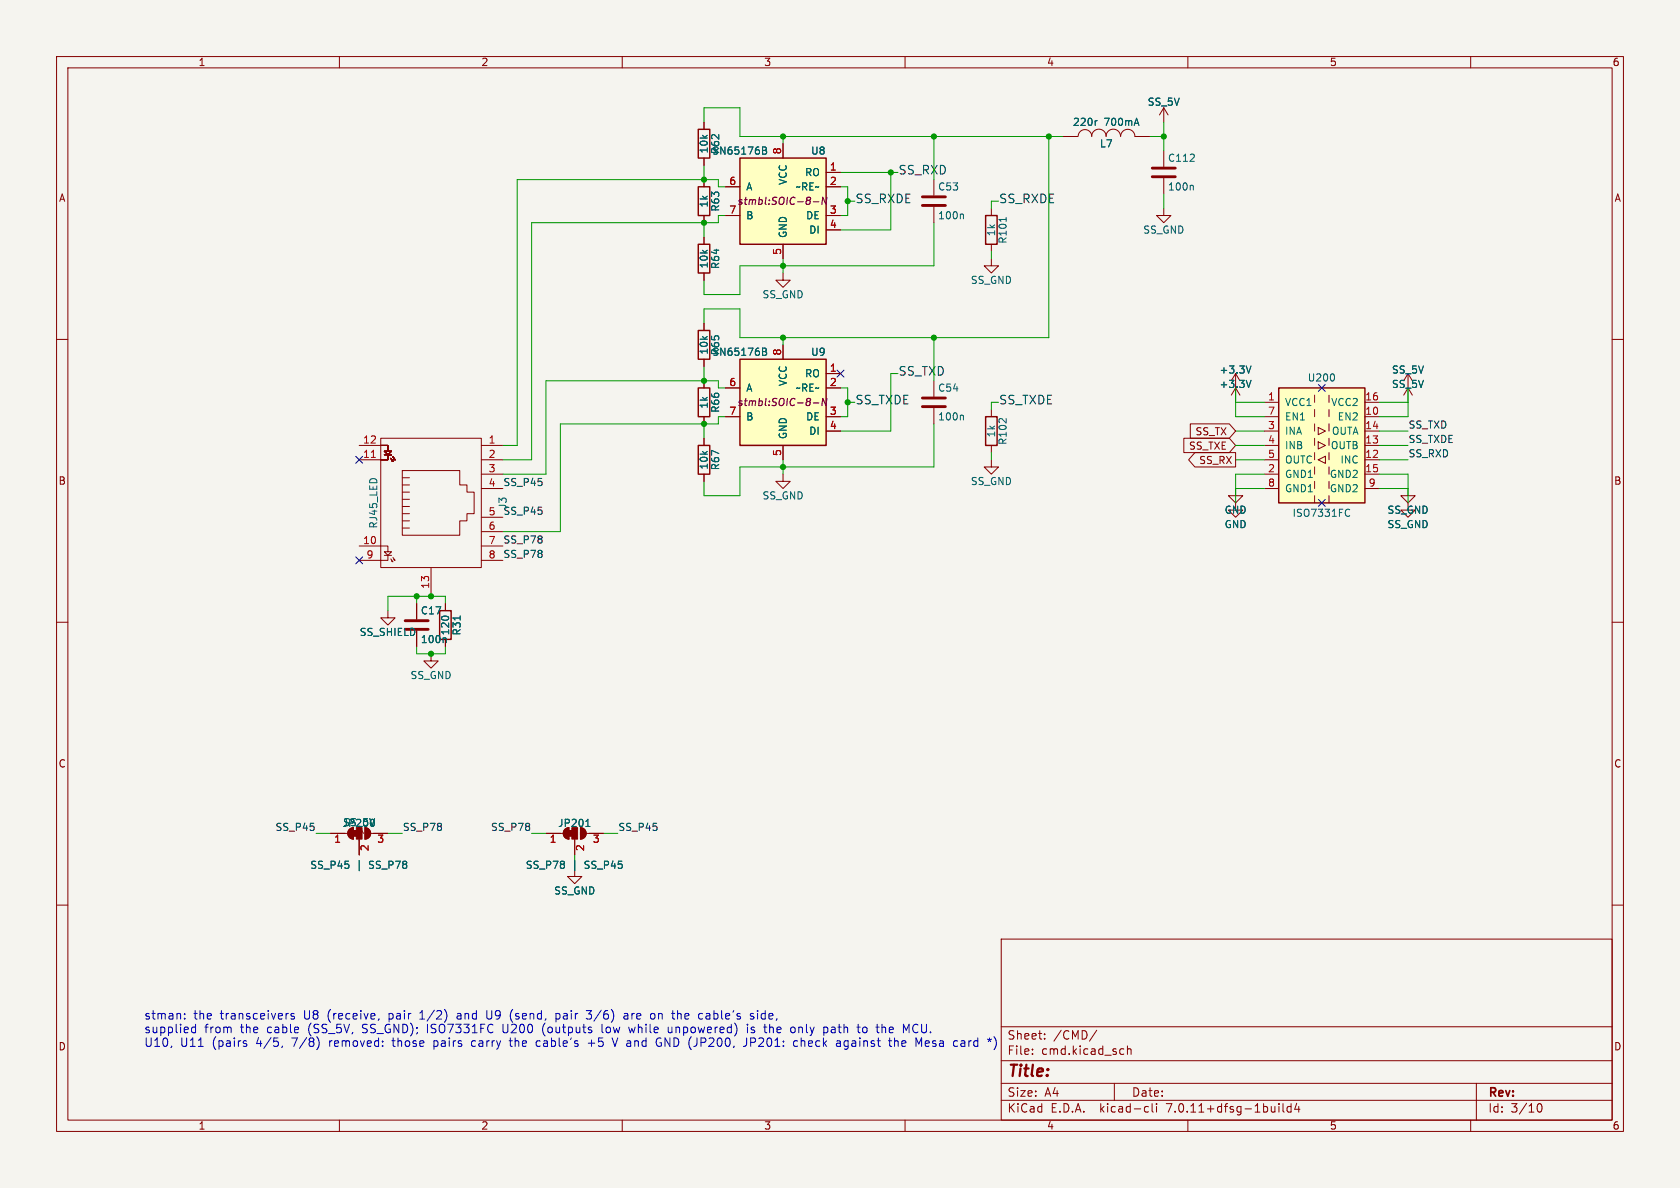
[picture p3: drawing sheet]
<svg xmlns="http://www.w3.org/2000/svg" width="297mm" height="210mm" viewBox="0 0 297 210" stroke-linecap="round" stroke-linejoin="round" font-family="sans-serif">
<path d="M0 0h297v210h-297z" fill="#f5f4ef" stroke="#f5f4ef" stroke-width=".18"/>
<g fill="none" stroke="#840000" stroke-width=".18">
<path d="M10 10h277v190h-277zM12 12h273v186h-273zM60 10v2M110 10v2M160 10v2M205.7 19.1l-.7 1.2M205.7 19.1v2.5M205.7 19.1l.8 1.2M210 10v2M260 10v2M124.5 21.6v1.3M124.5 27.9v1.3"/>
<path d="M124.5 31.8v1.2M124.5 38.1v1.3M128.3 33h2.5M128.3 38.1h2.5M138.4 25.4v2.5M146 30.5h2.6M146 33h2.6M146 38.1h2.6M165.1 31.8v2.7M165.1 36.6v2.8M175.3 36.8v1.3M188 24.1h2.5"/>
<path d="M190.6 24.1a1.19 1.19 0 0 1 1.2-1.2 1.19 1.19 0 0 1 1.2 1.2 1.28 1.28 0 0 1 1.3-1.3 1.28 1.28 0 0 1 1.3 1.3M195.5 24.1a1.28 1.28 0 0 1 1.3-1.3 1.28 1.28 0 0 1 1.3 1.3M198.1 24.1a1.26 1.26 0 0 1 1.3-1.2 1.26 1.26 0 0 1 1.2 1.2M200.7 24.1h2.5M205.7 36.8v1.3h1.3l-1.3 1.3-1.2-1.3h1.2M205.7 26.7v2.8M205.7 31.5v2.8M10 60h2M124.5 41.9v1.3M124.5 48.3v1.2M124.5 57.2v1.2M138.4 48.3v1.2h1.3l-1.3 1.3-1.2-1.3h1.2"/>
<path d="M138.4 43.2v2.5M146 40.6h2.6M175.3 45.7v1.3h1.2l-1.2 1.3-1.3-1.3h1.3M175.3 43.2v1.3M285 60h2M63.5 78.7h5.1v.5M67.3 77.5h17.8v22.8h-17.8zM68.6 79.1v.7h-.7l.7 .6 .6-.6h-.6M85.1 78.7h3.8M124.5 63.5v1.3M124.5 67.3v1.3M124.5 73.7v1.2"/>
<path d="M124.5 77.5v1.2M128.3 68.6h2.5M128.3 73.7h2.5M138.4 61v2.5M138.4 78.7v2.6M146 66h2.6M146 68.6h2.6M146 73.7h2.6M146 76.2h2.6M165.1 67.3v2.8M165.1 72.1v2.8M175.3 72.4v1.3"/>
<path d="M175.3 78.7v1.3M209.3 77.5h8l1.1 1.2-1.1 1.3h-8zM210.4 74.9h6.9l1.1 1.3-1.1 1.3h-6.9zM217.7 69.9l.7-1.3 .8 1.3M218.4 66l-.7 1.3M218.4 66v5.1M218.4 66l.8 1.3M223.5 78.7h2.6M223.5 73.7h2.6M223.5 76.2h2.6M223.5 71.1h2.6M232.4 69.9v1.2"/>
<path d="M232.4 72.4v1.3M232.4 74.9v1.3M232.4 77.5v1.2M233 78.1l1.3 .6-1.3 .7zM233 75.6l1.3 .6-1.3 .6zM234.9 69.9v1.2M234.9 72.4v1.3M234.9 74.9v1.3M234.9 77.5v1.2M241.3 78.7h2.5M241.3 73.7h2.5M241.3 76.2h2.5"/>
<path d="M241.3 71.1h2.5M248.2 69.9l.7-1.3 .8 1.3M248.9 66v5.1M248.9 66l-.7 1.3M248.9 66l.8 1.3M63.5 96.5h5.1v1M67.9 80.4h1.3h-.6v.6M67.9 97.5h1.3l-.6 .7zM67.9 98.2h1.3M68.6 80.8v.5h-5.1M68.6 98.2v.9h-5.1M69.1 81l.4 .5-.3-.1"/>
<path d="M69.1 98.8l.4 .5-.3-.1M69.5 80.8l.3 .5-.2-.1M69.5 98.6l.3 .5-.2-.2M71.1 84.5h1.3M71.1 85.7h1.3M71.1 87h1.3M71.1 88.3h1.3M71.1 89.5h1.3M71.1 90.8h1.3M71.1 92.1h1.3M71.1 93.3h1.3M71.1 83.2h10.2v2.5h1.2v1.3h1.3v3.8h-1.3v1.3h-1.2v2.5h-10.2z"/>
<path d="M85.1 96.5h3.8M85.1 81.3h3.8M85.1 83.8h3.8M85.1 86.4h3.8M85.1 91.4h3.8M85.1 94h3.8M85.1 99.1h3.8M124.5 83.8v1.3M138.4 83.8v1.3h1.3l-1.3 1.3-1.2-1.3h1.2M175.3 81.3v1.3h1.2l-1.2 1.2-1.3-1.2h1.3M211.2 80h7.2v2.6h-7.2l-1.1-1.3zM218.4 88.9v1.3h1.3l-1.3 1.2-1.2-1.2h1.2"/>
<path d="M218.4 86.4v1.2h1.3l-1.3 1.3-1.2-1.3h1.2M223.5 81.3h2.6M223.5 83.8h2.6M223.5 86.4h2.6M232.4 80v1.3M232.4 82.6v1.2M232.4 85.1v1.3M232.4 87.6v1.3M233 81.3l1.3-.7v1.3zM234.9 80v1.3M234.9 82.6v1.2M234.9 85.1v1.3"/>
<path d="M234.9 87.6v1.3M241.3 81.3h2.5M241.3 83.8h2.5M241.3 86.4h2.5M248.9 88.9v1.3h1.3l-1.3 1.2-1.3-1.2h1.3M248.9 86.4v1.2h1.3l-1.3 1.3-1.3-1.3h1.3M10 110h2M68.6 108v1.2h1.2l-1.2 1.3-1.3-1.3h1.3M73.7 106.7v2.8M73.7 111.5v2.8M76.2 115.6v1.2h1.3l-1.3 1.3-1.3-1.3h1.3M76.2 100.3v5.1"/>
<path d="M78.7 106.7v1.3M285 110h2M10 160h2M58.4 147.3h3.1M61.8 146.6l.7-.3v2a1.02 1.02 0 0 1-1-.6 1.02 1.02 0 0 1 .3-1.1zM63.5 146.1l-.8 1.2M63.5 146.1v5M63.5 146.1l.8 1.2M64.5 146.3a1.02 1.02 0 0 1 1 1 1.02 1.02 0 0 1-1 1zM65.5 147.3h3.1M96.5 147.3h3.1M99.9 146.6l.7-.3v2a1.02 1.02 0 0 1-1-.6 1.02 1.02 0 0 1 .3-1.1z"/>
<path d="M101.6 153.7v1.2h1.3l-1.3 1.3-1.3-1.3h1.3M101.6 148.3v2.8M102.6 146.3a1.02 1.02 0 0 1 1 1 1.02 1.02 0 0 1-1 1zM103.6 147.3h3.1M285 160h2M177 166h108v32h-108zM60 198v2M110 198v2M160 198v2M177 194.5h108M177 191.5h108M177 187.5h108"/>
<path d="M177 181.5h108M182.5 186.3v.1M182.5 185.5v.1M184.7 183.6v.1M184.7 182.8v.1M193.9 182.1l-1.3 2M197 191.5v3M198.2 185.4l.5 .1M198.7 186.3l-.5 .1M199.3 185.5l.2-.1 .4 .1 .1 .9M199.3 184.9v1.5M202.6 195.6l.4 .1"/>
<path d="M203 196.5l-.4 .1M203.7 195.1v1.3l.2 .2M204.5 195.1v.1M204.5 195.6v1M210 198v2M226.1 195.1v.1M226.1 195.6v1M226.8 195.1v1.3l.2 .2M228.2 195.7l-.4-.1-.3 .3v.4l.2 .2h.5M228.2 195.1v1.5M229.2 195l-.3 1.1h.9M229.6 195.6v1"/>
<path d="M260 198v2M261 191.5v6.5M271.7 195.7l.2-.5 .2-.1a.8 .8 0 0 1 .5 .7 .8 .8 0 0 1-.5 .8l-.2-.1-.2-.5"/>
</g>
<path d="M163.1 36.3h4M163.1 34.8h4M203.7 31.2h4.1M203.7 29.7h4.1M163.1 71.9h4M163.1 70.4h4M71.6 111.3h4.1M71.6 109.7h4.1" fill="none" stroke="#840000" stroke-width=".51"/>
<g fill="none" stroke="#006464" stroke-width=".18">
<path d="M134.8 26l.6 .1 .1 .2-.3 .3M134.8 26.6h.4M135.2 26.6l.3 .2v.3l-.7 .1M170.1 37.8l.2 .2v.7M177.9 38.4v.8M194 21.3l-.3 .1M210.8 32.8l.2 .1v.7M134.8 61.5l.6 .2 .1 .2-.3 .2M134.8 62.1h.4M135.2 62.1l.3 .3v.3l-.7 .1M170.1 73.4l.2 .2v.6M221.2 64.7l-.5 1.3"/>
<path d="M221.2 67.2l-.5 1.3M235.9 66.3v.8M238.2 90l.4 .1M238.6 91.2l-.4 .1M78.8 112.8l.1 .8M81.4 108.9v.7M103.6 146.1h.7M103.8 145l.1-.2v1.3"/>
</g>
<path d="M65.6 80.9h.8" fill="none" stroke="#a90000" stroke-width=".18"/>
<g fill="#ffffc2" stroke="#ffffc2" stroke-width=".18">
<path d="M130.8 27.9h15.2v15.3h-15.2z"/>
<path d="M130.8 63.5h15.2v15.2h-15.2z"/>
<path d="M226.1 68.6h15.2v20.3h-15.2z"/>
</g>
<path d="M123.4 33h2.1v5.1h-2.1zM123.4 22.9h2.1v5h-2.1zM130.8 27.9h15.2v15.3h-15.2zM174.2 38.1h2.1v5.1h-2.1zM123.4 58.4h2.1v5.1h-2.1zM123.4 43.2h2.1v5.1h-2.1zM123.4 68.6h2.1v5.1h-2.1zM123.4 78.7h2.1v5.1h-2.1zM130.8 63.5h15.2v15.2h-15.2zM174.2 73.7h2.1v5h-2.1zM226.1 68.6h15.2v20.3h-15.2zM77.7 108h2.1v5h-2.1z" fill="none" stroke="#840000" stroke-width=".25"/>
<path d="M143.8 35.7h1M146.2 34.9l-.2 1.2-.5-1.2-.2 1.2M143.8 71.2h1M146.2 70.4l-.2 1.3-.5-1.3-.2 1.3" fill="none" stroke="#840084" stroke-width=".18"/>
<g fill="#840000" stroke="#840000" stroke-width=".18">
<path d="M100.6 146.8h.5v1h-.5z"/>
<path d="M99.9 146.6l.7-.3v2a1.02 1.02 0 0 1-1-.6 1.02 1.02 0 0 1 .3-1.1z"/>
<path d="M101.1 146.3h1v2h-1z"/>
<path d="M102.6 146.3a1.02 1.02 0 0 1 1 1 1.02 1.02 0 0 1-1 1z"/>
<path d="M62.5 146.8h.5v1h-.5z"/>
<path d="M61.8 146.6l.7-.3v2a1.02 1.02 0 0 1-1-.6 1.02 1.02 0 0 1 .3-1.1z"/>
<path d="M63 146.3h1v2h-1z"/>
<path d="M64.5 146.3a1.02 1.02 0 0 1 1 1 1.02 1.02 0 0 1-1 1z"/>
</g>
<g fill="none" stroke="#0000c2" stroke-width=".18">
<path d="M32.6 179.2v.2M50.9 179.1h.1M52 179.2l-.4-.1-.2 .3 .1 .2 .5 .1v.4h-.6M74.4 179l-.2 .1M78.9 179.1v1M80.9 179.6v.5M86.1 178.6v1.3l.3 .2M90.6 178.4a1.74 1.74 0 0 0 0 2.2M98.3 179.2h.6M98.3 179.1v1.5M103.6 178.6h1l-.5 .6 .3 .1M110.4 179.2h.5l.1 .9"/>
<path d="M111 179.5l-.5 .1a.29 .29 0 0 0-.2 .3 .29 .29 0 0 0 .2 .2h.5M115.3 179.1l.3 .1 .2 .2-.1 .6-.4 .1M119.8 178.6v1.5M120 179.1l-.2 .2M124.9 179.6v.5M133.2 179.2l-.3-.1-.3 .3 .1 .2 .5 .1v.4h-.6M133.9 178.6v.2M133.9 179.1v1M32.6 180v.1M34.6 181.1v1.5M34.6 181.6h-.5l-.2 .2v.5l.1 .2h.6M43.4 184.5l.2 .2-.2 .3"/>
<path d="M43.4 184h.2M49.9 184.9l-.1 .3M56.4 183.9v.6l-.3 1M67 180.1l-.1 .3M74.2 180.1h.9M76.7 184v1.5M76.7 184.9l.2 .1M76.9 184h-.2M83.6 184l-.2 .3v.4l.2 .3M88.9 181.1v1.2l.2 .2M90 184h.6M90.2 183.5v1.3l.4 .2"/>
<path d="M95.4 184h-.3l-.3 .3 .1 .5 .5 .2M96 181.5l-.1 .6 .2 .7M98.3 180.1h.6M103.6 180l.3 .1h.5M104 184.4h1.1M104.6 183.8v1.2M106.4 181.1v1.2l.2 .3M108.2 183.5l.5 1.5 .5-1.5M111.1 181.6l.3 1 .3-.8M116.6 184.3h.3v.5l-.4 .2M116.7 183.5h.2M118.1 181.6l.1 .9 .4 .1 .2-.2"/>
<path d="M118.8 181.6v1M132 183.5v1a.48 .48 0 0 1-.6 .5M132.1 181.1v.1M132.1 181.6v1M132.7 184.3h.6M132.8 182.5l.4 .1M133 181.6l-.2 .2 .2 .3M133.3 183.5h-.6v1.5M136.1 181.1v1.5M136.1 181.6v.1M140.3 181.6l.3 .2v.5l-.3 .3M140.6 184h.4"/>
<path d="M141 184.9l-.4 .1M141.6 183.5v1.5M142.1 184l-.5 .1M146.1 181.6l.3 .2v.5l-.3 .3M147 182.1v.4M149.3 185.4h.5M149.8 184h-.3l-.3 .3 .1 .5 .5 .2M153.1 181.6h-.3l-.3 .2 .1 .6 .2 .2 .3-.1M156.1 181.6h.4l.1 .2v.8M158.1 184.1l.3-.1h.3l.1 1M158.1 183.5v1.5M161.6 181.1l-.2 .6v.5l.2 .3"/>
<path d="M164.1 184h-.3l-.2 .2v.7l.5 .1M164.3 184.3l-.7 .2M170.4 184l.2 .2v.8M170.6 184.9l-.5 .1M170.6 184.3l-.5 .1"/>
</g>
<g fill="none" stroke="#009600" stroke-width=".18">
<path d="M124.5 21.6v-2.5h6.3v5h57.2M124.5 29.2v2.6M124.5 39.4v2.5M128.3 33h-1.3v-1.2h-35.6v46.9h-2.5M128.3 38.1h-1.3v1.3h-33v41.9h-5.1M138.4 24.1v1.3M148.6 33h1.3v5.1h-1.3M148.6 30.5h10.1M149.9 35.6h1.2M157.5 30.5v10.1h-8.9M165.1 39.4v7.6h-34.3v5.1h-6.3v-2.6M165.1 24.1v7.7"/>
<path d="M176.5 35.6h-1.2v1.2M185.4 24.1v35.6h-54.6v-5.1h-6.3v2.6M203.2 24.1h2.5M205.7 21.6v5.1M205.7 34.3v2.5M138.4 45.7v2.6M138.4 59.7v1.3M165.1 59.7v7.6M175.3 44.5v1.2M124.5 64.8v2.5M124.5 74.9v2.6M128.3 68.6h-1.3v-1.3h-30.5v16.5h-7.6"/>
<path d="M128.3 73.7h-1.3v1.2h-27.9v19.1h-10.2M148.6 68.6h1.3v5.1h-1.3M149.9 71.1h1.2M158.7 66h-1.2v10.2h-8.9M165.1 74.9v7.7h-34.3v5h-6.3v-2.5M176.5 71.1h-1.2v1.3M218.4 78.7h5.1M218.4 71.1h5.1M218.4 68.6v5.1h5.1M218.4 76.2h5.1M243.8 78.7h5.1M243.8 71.1h5.1"/>
<path d="M243.8 76.2h5.1M248.9 68.6v5.1h-5.1M138.4 81.3v2.5M175.3 80v1.3M218.4 81.3h5.1M218.4 86.4h5.1M223.5 83.8h-5.1v5.1M243.8 83.8h5.1v5.1M243.8 81.3h5.1M243.8 86.4h5.1M73.7 114.3v1.3h5v-1.3M73.7 105.4v1.3"/>
<path d="M78.7 106.7v-1.3h-10.1v2.6M55.9 147.3h2.5M63.5 148.6v2.5M68.6 147.3h2.5M94 147.3h2.5M101.6 151.1v2.6M106.7 147.3h2.5"/>
</g>
<path d="M148 65.4l1.2 1.2M149.2 65.4l-1.2 1.2M233.1 68l1.2 1.2M234.3 68l-1.2 1.2M62.9 80.7l1.2 1.2M62.9 98.5l1.2 1.2M64.1 80.7l-1.2 1.2M64.1 98.5l-1.2 1.2M233.1 88.3l1.2 1.2M234.3 88.3l-1.2 1.2" fill="none" stroke="#000084" stroke-width=".18"/>
<g fill="#009600" stroke="#009600" stroke-width=".18">
<circle cx="138.4" cy="24.1" r=".46"/>
<circle cx="157.5" cy="30.5" r=".46"/>
<circle cx="149.9" cy="35.6" r=".46"/>
<circle cx="138.4" cy="47" r=".46"/>
<circle cx="138.4" cy="59.7" r=".46"/>
<circle cx="124.5" cy="74.9" r=".46"/>
<circle cx="124.5" cy="67.3" r=".46"/>
<circle cx="124.5" cy="31.8" r=".46"/>
<circle cx="124.5" cy="39.4" r=".46"/>
<circle cx="138.4" cy="82.6" r=".46"/>
<circle cx="165.1" cy="24.1" r=".46"/>
<circle cx="165.1" cy="59.7" r=".46"/>
<circle cx="185.4" cy="24.1" r=".46"/>
<circle cx="205.7" cy="24.1" r=".46"/>
<circle cx="76.2" cy="115.6" r=".46"/>
<circle cx="149.9" cy="71.1" r=".46"/>
<circle cx="73.7" cy="105.4" r=".46"/>
<circle cx="76.2" cy="105.4" r=".46"/>
</g>
<text font-size="2.8" fill="#840000" x="178" y="190.9">Title:</text>
<g font-size="2.1" fill="#0f0f0f">
<text x="158.7" y="31.1">SS_RXD</text>
<text x="151.1" y="36.1">SS_RXDE</text>
<text x="176.5" y="36.1">SS_RXDE</text>
<text x="151.1" y="71.7">SS_TXDE</text>
<text x="158.7" y="66.6">SS_TXD</text>
<text x="176.5" y="71.7">SS_TXDE</text>
</g>
<g font-size="2.1" fill="#0000c2">
<text x="25.4" y="180.3">stman:</text>
<text x="25.4" y="182.8">supplied</text>
<text x="25.4" y="185.2">U10,</text>
<text x="31.8" y="185.2">U11</text>
<text x="34.2" y="180.3">the</text>
<text x="36.1" y="182.8">from</text>
<text x="37.6" y="185.2">(pairs</text>
<text x="39" y="180.3">transceivers</text>
<text x="42.6" y="182.8">the</text>
<text x="45.4" y="185.2">4/5,</text>
<text x="47.4" y="182.8">cable</text>
<text x="51.9" y="185.2">7/8)</text>
<text x="53.9" y="180.3">U8</text>
<text x="54.7" y="182.8">(SS_5V,</text>
<text x="58.2" y="180.3">(receive,</text>
<text x="58.6" y="185.2">removed:</text>
<text x="64.5" y="182.8">SS_GND);</text>
<text x="69.1" y="180.3">pair</text>
<text x="70" y="185.2">those</text>
<text x="74.8" y="180.3">1/2)</text>
<text x="76.1" y="182.8">ISO7331FC</text>
<text x="77.4" y="185.2">pairs</text>
<text x="81.5" y="180.3">and</text>
<text x="84.2" y="185.2">carry</text>
<text x="86.9" y="180.3">U9</text>
<text x="89.6" y="182.8">U200</text>
<text x="91.2" y="180.3">(send,</text>
<text x="91.2" y="185.2">the</text>
<text x="96" y="185.2">cable's</text>
<text x="96.7" y="182.8">(outputs</text>
<text x="99.4" y="180.3">pair</text>
<text x="105.1" y="180.3">3/6)</text>
<text x="105.3" y="185.2">+5</text>
<text x="107.4" y="182.8">low</text>
<text x="109.9" y="185.2">V and</text>
<text x="111.8" y="180.3">are</text>
<text x="112.4" y="182.8">while</text>
<text x="116.7" y="180.3">on</text>
<text x="117.8" y="185.2">GND (JP200,</text>
<text x="119.4" y="182.8">unpowered)</text>
<text x="120.7" y="180.3">the</text>
<text x="125.5" y="180.3">cable's</text>
<text x="133.6" y="182.8">is</text>
<text x="133.6" y="185.2">JP201:</text>
<text x="134.8" y="180.3">side,</text>
<text x="136.8" y="182.8">the</text>
<text x="141.6" y="182.8">only</text>
<text x="142.6" y="185.2">check</text>
<text x="147.5" y="182.8">path</text>
<text x="150.3" y="185.2">against</text>
<text x="153.8" y="182.8">to</text>
<text x="157.3" y="182.8">the</text>
<text x="159.8" y="185.2">the</text>
<text x="162.1" y="182.8">MCU.</text>
<text x="164.6" y="185.2">Mesa</text>
<text x="171.5" y="185.2">card</text>
</g>
<g font-size="2.1" fill="#840000">
<text x="177.7" y="185.2">*)</text>
<text x="178" y="184">Sheet:</text>
<text x="186.2" y="184">/CMD/</text>
<text x="178" y="186.7">File:</text>
<text x="184.1" y="186.7">cmd.kicad_sch</text>
<text x="178" y="196.9">KiCad</text>
<text x="178" y="194.1">Size:</text>
<text x="184.7" y="194.1">A4</text>
<text x="185.7" y="196.9">E.D.A.</text>
<text x="194.6" y="196.9">kicad-cli</text>
<text x="200" y="194.1">Date:</text>
<text x="206.5" y="196.9">7.0.11+dfsg-1build4</text>
<text x="263" y="194.3">Rev:</text>
<text x="263" y="196.9">Id:</text>
<text x="267.1" y="196.9">3/10</text>
</g>
<g font-size="1.8" fill="#840000">
<text x="35" y="11.9">1</text>
<text x="85" y="11.9">2</text>
<text x="135" y="11.9">3</text>
<text x="185" y="11.9">4</text>
<text x="235" y="11.9">5</text>
<text x="285" y="11.9">6</text>
<text x="10.3" y="35.9">A</text>
<text x="285.3" y="35.9">A</text>
<text x="211.2" y="77.2">SS_TX</text>
<text x="210.1" y="79.7">SS_TXE</text>
<text x="211.9" y="82.2">SS_RX</text>
<text x="10.3" y="85.9">B</text>
<text x="285.3" y="85.9">B</text>
<text x="74.3" y="113.9">100n</text>
<text x="10.3" y="135.9">C</text>
<text x="285.3" y="135.9">C</text>
<text x="10.3" y="185.9">D</text>
<text x="285.3" y="185.9">D</text>
<text x="35" y="199.9">1</text>
<text x="85" y="199.9">2</text>
<text x="135" y="199.9">3</text>
<text x="185" y="199.9">4</text>
<text x="235" y="199.9">5</text>
<text x="285" y="199.9">6</text>
</g>
<g font-size="1.8" fill="#006464">
<text x="189.6" y="22.5">220r</text>
<text x="195.2" y="22.5">700mA</text>
<text x="202.8" y="18.9">SS_5V</text>
<text x="125.3" y="27.2" transform="rotate(-90 125.3 27.2)">10k</text>
<text x="125.8" y="27.5">SN65176B</text>
<text x="127.4" y="27.3" transform="rotate(-90 127.4 27.3)">R62</text>
<text x="143.3" y="27.5">U8</text>
<text x="194.4" y="26.3">L7</text>
<text x="206.4" y="28.8">C112</text>
<text x="131.8" y="33.9">A</text>
<text x="139.3" y="32.8" transform="rotate(-90 139.3 32.8)">VCC</text>
<text x="140.6" y="33.9">~RE~</text>
<text x="142.2" y="31.3">RO</text>
<text x="165.7" y="33.9">C53</text>
<text x="206.4" y="33.9">100n</text>
<text x="125.3" y="36.8" transform="rotate(-90 125.3 36.8)">1k</text>
<text x="127.4" y="37.5" transform="rotate(-90 127.4 37.5)">R63</text>
<text x="131.8" y="39">B</text>
<text x="142.4" y="39">DE</text>
<text x="143" y="41.5">DI</text>
<text x="165.7" y="39">100n</text>
<text x="176.1" y="41.9" transform="rotate(-90 176.1 41.9)">1k</text>
<text x="202" y="41.5">SS_GND</text>
<text x="125.3" y="47.5" transform="rotate(-90 125.3 47.5)">10k</text>
<text x="127.4" y="47.7" transform="rotate(-90 127.4 47.7)">R64</text>
<text x="139.3" y="42.2" transform="rotate(-90 139.3 42.2)">GND</text>
<text x="178.2" y="43.2" transform="rotate(-90 178.2 43.2)">R101</text>
<text x="134.7" y="52.9">SS_GND</text>
<text x="171.5" y="50.4">SS_GND</text>
<text x="125.3" y="62.8" transform="rotate(-90 125.3 62.8)">10k</text>
<text x="125.8" y="63.1">SN65176B</text>
<text x="127.4" y="62.9" transform="rotate(-90 127.4 62.9)">R65</text>
<text x="143.3" y="63.1">U9</text>
<text x="131.8" y="69.4">A</text>
<text x="139.3" y="68.3" transform="rotate(-90 139.3 68.3)">VCC</text>
<text x="140.6" y="69.4">~RE~</text>
<text x="142.2" y="66.9">RO</text>
<text x="165.7" y="69.4">C54</text>
<text x="215.5" y="66.2">+3.3V</text>
<text x="215.5" y="68.8">+3.3V</text>
<text x="227.1" y="72">VCC1</text>
<text x="231.1" y="67.6">U200</text>
<text x="235.2" y="72">VCC2</text>
<text x="246" y="68.8">SS_5V</text>
<text x="246" y="66.2">SS_5V</text>
<text x="125.3" y="72.3" transform="rotate(-90 125.3 72.3)">1k</text>
<text x="127.4" y="73.1" transform="rotate(-90 127.4 73.1)">R66</text>
<text x="131.8" y="74.5">B</text>
<text x="139.3" y="77.7" transform="rotate(-90 139.3 77.7)">GND</text>
<text x="142.4" y="74.5">DE</text>
<text x="143" y="77.1">DI</text>
<text x="165.7" y="74.5">100n</text>
<text x="176.1" y="77.4" transform="rotate(-90 176.1 77.4)">1k</text>
<text x="227.1" y="77.1">INA</text>
<text x="227.1" y="74.5">EN1</text>
<text x="235.4" y="77.1">OUTA</text>
<text x="236.4" y="74.5">EN2</text>
<text x="125.3" y="83.1" transform="rotate(-90 125.3 83.1)">10k</text>
<text x="127.4" y="83.2" transform="rotate(-90 127.4 83.2)">R67</text>
<text x="178.2" y="78.8" transform="rotate(-90 178.2 78.8)">R102</text>
<text x="227.1" y="79.6">INB</text>
<text x="227.1" y="82.1">OUTC</text>
<text x="235.2" y="79.6">OUTB</text>
<text x="236.9" y="82.1">INC</text>
<text x="134.7" y="88.5">SS_GND</text>
<text x="171.5" y="86">SS_GND</text>
<text x="227.1" y="84.7">GND1</text>
<text x="227.1" y="87.2">GND1</text>
<text x="235" y="84.7">GND2</text>
<text x="235" y="87.2">GND2</text>
<text x="66.9" y="93.5" transform="rotate(-90 66.9 93.5)">RJ45_LED</text>
<text x="216.4" y="93.6">GND</text>
<text x="216.4" y="91">GND</text>
<text x="228.4" y="91.6">ISO7331FC</text>
<text x="245.2" y="93.6">SS_GND</text>
<text x="245.2" y="91">SS_GND</text>
<text x="63.5" y="112.6">SS_SHIELD</text>
<text x="74.3" y="108.8">C17</text>
<text x="79.6" y="112.4" transform="rotate(-90 79.6 112.4)">120</text>
<text x="81.6" y="112.4" transform="rotate(-90 81.6 112.4)">R31</text>
<text x="72.5" y="120.2">SS_GND</text>
<text x="60.5" y="146.4">JP200</text>
<text x="60.6" y="146.3">SS_5V</text>
<text x="98.6" y="146.4">JP201</text>
<text x="54.8" y="153.8">SS_P45</text>
<text x="63" y="153.8">|</text>
<text x="65.4" y="153.8">SS_P78</text>
<text x="92.9" y="153.8">SS_P78</text>
<text x="101.1" y="153.8">|</text>
<text x="103.5" y="153.8">SS_P45</text>
<text x="97.9" y="158.3">SS_GND</text>
</g>
<g font-size="1.8" fill="#a90000">
<text x="138.2" y="27.4" transform="rotate(-90 138.2 27.4)">8</text>
<text x="128.8" y="32.8">6</text>
<text x="146.6" y="30.2">1</text>
<text x="146.6" y="32.8">2</text>
<text x="128.8" y="37.8">7</text>
<text x="146.6" y="37.8">3</text>
<text x="146.6" y="40.4">4</text>
<text x="138.2" y="45.2" transform="rotate(-90 138.2 45.2)">5</text>
<text x="138.2" y="62.9" transform="rotate(-90 138.2 62.9)">8</text>
<text x="146.6" y="65.8">1</text>
<text x="128.8" y="68.3">6</text>
<text x="146.6" y="68.3">2</text>
<text x="224.1" y="70.9">1</text>
<text x="241.3" y="70.9">16</text>
<text x="128.8" y="73.4">7</text>
<text x="146.6" y="73.4">3</text>
<text x="146.6" y="75.9">4</text>
<text x="224.1" y="75.9">3</text>
<text x="224.1" y="73.4">7</text>
<text x="241.3" y="73.4">10</text>
<text x="241.3" y="75.9">14</text>
<text x="64.1" y="81">11</text>
<text x="64.1" y="78.5">12</text>
<text x="86.3" y="78.5">1</text>
<text x="86.3" y="81">2</text>
<text x="86.3" y="83.6">3</text>
<text x="138.2" y="80.7" transform="rotate(-90 138.2 80.7)">5</text>
<text x="224.1" y="83.6">2</text>
<text x="224.1" y="78.5">4</text>
<text x="224.1" y="81">5</text>
<text x="241.3" y="81">12</text>
<text x="241.3" y="78.5">13</text>
<text x="241.3" y="83.6">15</text>
<text x="86.3" y="86.1">4</text>
<text x="224.1" y="86.1">8</text>
<text x="241.9" y="86.1">9</text>
<text x="86.3" y="91.2">5</text>
<text x="86.3" y="93.7">6</text>
<text x="64.1" y="96.3">10</text>
<text x="64.7" y="98.8">9</text>
<text x="86.3" y="96.3">7</text>
<text x="86.3" y="98.8">8</text>
<text x="75.9" y="104.2" transform="rotate(-90 75.9 104.2)">13</text>
<text x="59" y="149.3">1</text>
<text x="66.6" y="149.3">3</text>
<text x="97.1" y="149.3">1</text>
<text x="104.7" y="149.3">3</text>
<text x="65.5" y="150.6" transform="rotate(-90 65.5 150.6)">2</text>
<text x="103.6" y="150.6" transform="rotate(-90 103.6 150.6)">2</text>
</g>
<g font-size="1.8" fill="#840084">
<text x="130.3" y="36.4">stmbl:SOIC-8-N</text>
<text x="130.3" y="72">stmbl:SOIC-8-N</text>
</g>
<g font-size="1.8" fill="#0f0f0f">
<text x="248.9" y="75.9">SS_TXD</text>
<text x="248.9" y="78.4">SS_TXDE</text>
<text x="248.9" y="80.9">SS_RXD</text>
<text x="88.9" y="86">SS_P45</text>
<text x="88.9" y="91.1">SS_P45</text>
<text x="89.8" y="90.1" transform="rotate(-90 89.8 90.1)">J3</text>
<text x="88.9" y="98.7">SS_P78</text>
<text x="88.9" y="96.2">SS_P78</text>
<text x="48.6" y="147">SS_P45</text>
<text x="71.1" y="147">SS_P78</text>
<text x="86.7" y="147">SS_P78</text>
<text x="109.2" y="147">SS_P45</text>
</g>
</svg>
